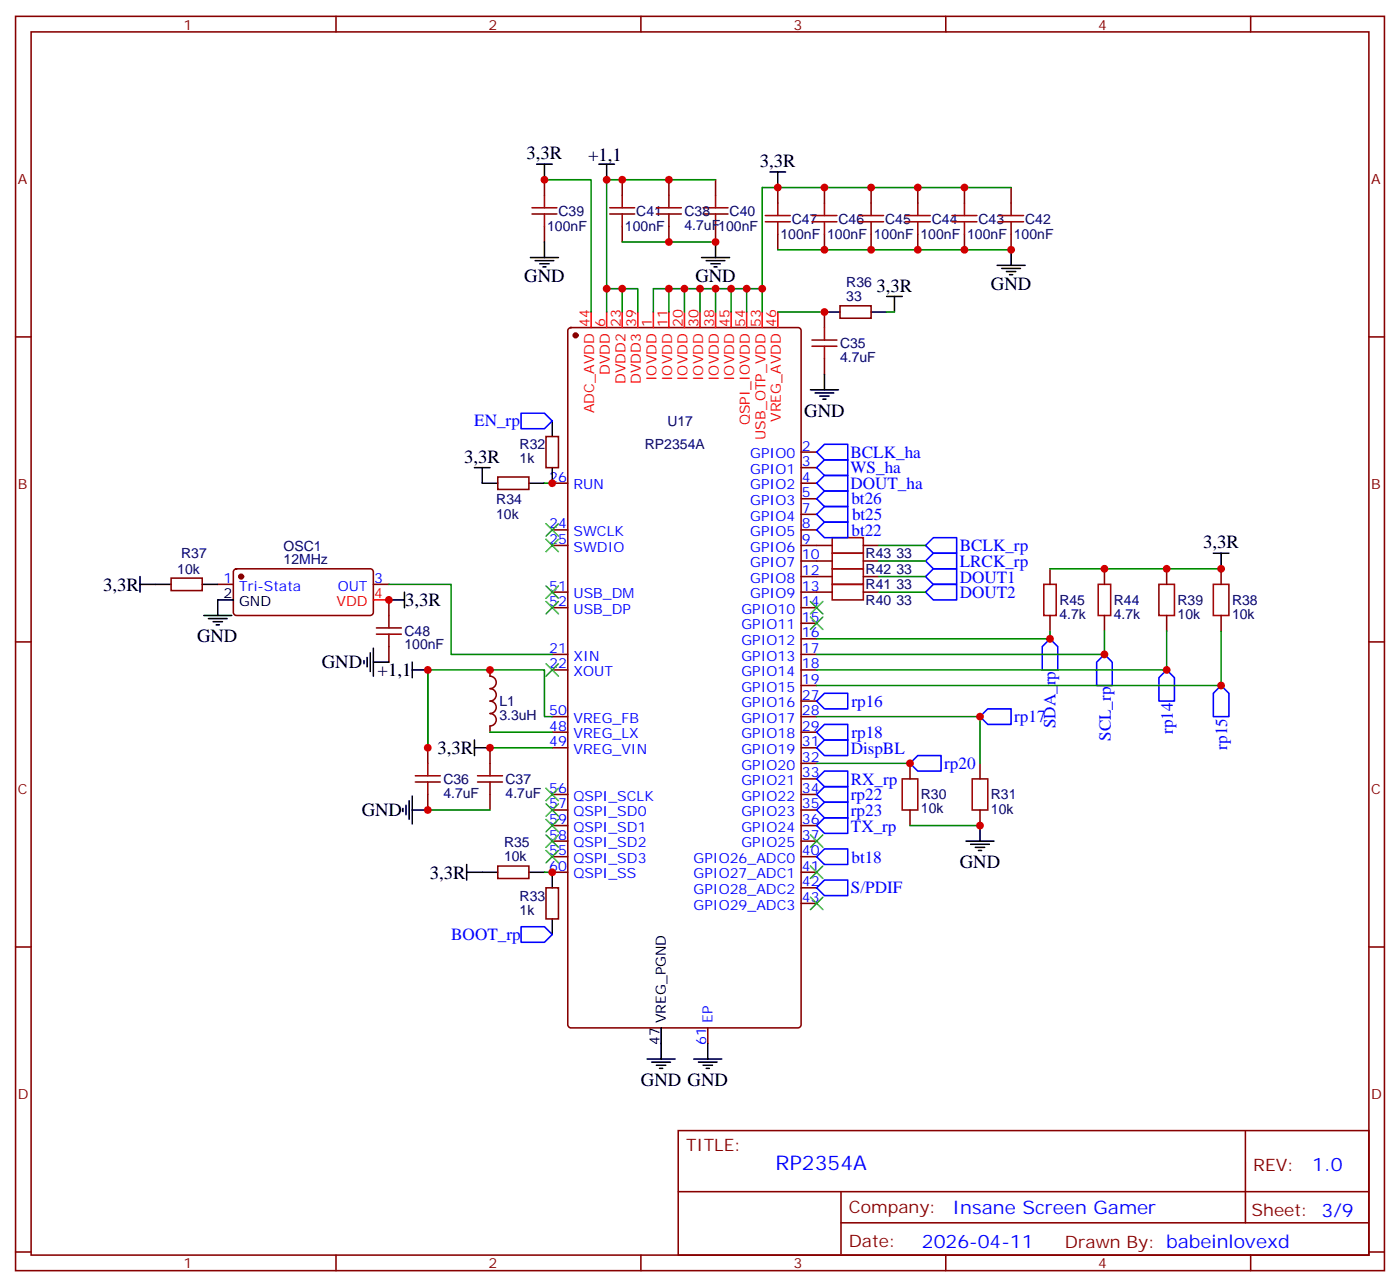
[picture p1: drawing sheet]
<svg xmlns="http://www.w3.org/2000/svg" width="317mm" height="292mm" viewBox="0 0 317 292" stroke-linecap="round" stroke-linejoin="round" font-family="sans-serif">
<g fill="none" stroke="#870000" stroke-width=".35">
<path d="M3.5 3.7h310.5v284.3h-310.5zM7.1 7.2h303.3v277.3h-303.3zM76.2 3.7v3.5M145.3 3.7v3.5M214.5 3.7v3.5M283.6 3.7v3.5M123.5 40.7v3.6M123.5 51.3v3.6M141.1 40.7v3.6M141.1 51.3v3.6M151.7 40.7v3.6M151.7 51.3v3.6"/>
<path d="M162.3 40.7v3.6M162.3 51.3v3.6M176.4 42.5v3.5M176.4 53.1v3.5M187 42.5v3.5M187 53.1v3.5M197.6 42.5v3.5M197.6 53.1v3.5M208.1 42.5v3.5M208.1 53.1v3.5M218.7 42.5v3.5M218.7 53.1v3.5"/>
<path d="M229.3 42.5v3.5M229.3 53.1v3.5M3.5 76.4h3.6M129 74.5l.5-.2h51.5a.71 .71 0 0 1 .7 .7v157.3a.76 .76 0 0 1-.7 .7h-51.5a.76 .76 0 0 1-.7-.7v-157.3zM187 70.7v3.6M190.5 69.3h7.1v2.8h-7.1zM310.4 76.4h3.6M123.8 99h2.8v7h-2.8zM187 81.3v3.5M112.9 108.1h7v2.8h-7zM125.2 109.5h3.6M181.7 109.5h3.5"/>
<path d="M181.7 116.6h3.5M181.7 113.1h3.5M181.7 106h3.5M181.7 102.5h3.5M38.8 131.1h7.1v2.8h-7.1zM49.4 132.5h3.5M53.2 129.1l.4-.2h30.4a.71 .71 0 0 1 .7 .7v9.2a.76 .76 0 0 1-.7 .7h-30.4a.76 .76 0 0 1-.7-.7v-9.2zM84.7 132.5h3.5M88.2 136v3.5M125.2 123.6h3.6M125.2 134.2h3.6M125.2 120.1h3.6"/>
<path d="M125.2 137.8h3.6M181.7 123.6h7M181.7 127.2h7M181.7 130.7h7M181.7 134.2h7M181.7 120.1h3.5M181.7 137.8h3.5M195.8 123.6h3.5M195.8 127.2h3.5M195.8 130.7h3.5M195.8 134.2h3.5M238.1 128.9v3.6"/>
<path d="M238.1 139.5v3.6M250.5 128.9v3.6M250.5 139.5v3.6M264.6 128.9v3.6M264.6 139.5v3.6M276.9 128.9v3.6M276.9 139.5v3.6M3.5 145.5h3.6M88.2 146.6v3.5M111.1 151.9v1.4a1.41 1.41 0 0 1 1.4 1.4 1.41 1.41 0 0 1-1.4 1.4 1.41 1.41 0 0 1 1.4 1.4 1.41 1.41 0 0 1-1.4 1.4 1.41 1.41 0 0 1 1.4 1.4 1.41 1.41 0 0 1-1.4 1.4 1.41 1.41 0 0 1 1.4 1.5 1.41 1.41 0 0 1-1.4 1.4v1.4M125.2 148.3h3.6M125.2 151.9h3.6"/>
<path d="M181.7 148.3h3.5M181.7 151.9h3.5M181.7 158.9h3.5M181.7 155.4h3.5M181.7 144.8h3.5M181.7 141.3h3.5M310.4 145.5h3.6M97 169.5v3.5M111.1 169.5v3.5M125.2 162.5h3.6M125.2 166h3.6M125.2 169.5h3.6"/>
<path d="M181.7 162.5h3.5M181.7 166h3.5M181.7 169.5h3.5M181.7 176.6h3.5M181.7 173h3.5M206.4 173v3.6M222.2 173v3.6M97 180.1v3.5M111.1 180.1v3.5M112.9 196.3h7v2.8h-7zM125.2 180.1h3.6M125.2 183.6h3.6"/>
<path d="M125.2 187.1h3.6M125.2 190.7h3.6M125.2 194.2h3.6M125.2 197.7h3.6M181.7 180.1h3.5M181.7 183.6h3.5M181.7 187.1h3.5M181.7 190.7h3.5M181.7 194.2h3.5M181.7 197.7h3.5M206.4 183.6v3.5M222.2 183.6v3.5"/>
<path d="M3.5 214.7h3.6M123.8 201.3h2.8v7h-2.8zM181.7 204.8h3.5M181.7 201.3h3.5M310.4 214.7h3.6M160.5 233v3.5M153.8 256.3h156.6v28.2h-156.6zM282.4 256.3v20.9M153.8 270.1h156.5M190.7 277.2h119.6M190.7 270.1v14.2M3.5 283.8h3.6"/>
<path d="M76.2 284.5v3.5M145.3 284.5v3.5M214.5 284.5v3.5M283.6 284.5v3.5M310.4 283.8h3.6"/>
</g>
<g fill="none" stroke="#a10000" stroke-width=".35">
<path d="M120.6 48.5h5.7M120.6 47.1h5.7M123.5 44.3v2.8M123.5 48.5v2.8M138.3 48.5h5.6M138.3 47.1h5.6M141.1 44.3v2.8M141.1 48.5v2.8M148.9 48.5h5.6M148.9 47.1h5.6M151.7 44.3v2.8M151.7 48.5v2.8"/>
<path d="M159.5 48.5h5.6M159.5 47.1h5.6M162.3 44.3v2.8M162.3 48.5v2.8M173.6 50.3h5.6M173.6 48.9h5.6M176.4 46v2.9M176.4 50.3v2.8M184.1 50.3h5.7M184.1 48.9h5.7M187 46v2.9M187 50.3v2.8"/>
<path d="M194.7 50.3h5.7M194.7 48.9h5.7M197.6 46v2.9M197.6 50.3v2.8M205.3 50.3h5.7M205.3 48.9h5.7M208.1 46v2.9M208.1 50.3v2.8M215.9 50.3h5.6M215.9 48.9h5.6M218.7 46v2.9M218.7 50.3v2.8"/>
<path d="M226.5 50.3h5.6M226.5 48.9h5.6M229.3 46v2.9M229.3 50.3v2.8M184.1 77.1h5.7M184.1 78.5h5.7M187 74.3v2.8M187 78.5v2.8M88.2 139.5v2.8M188.7 121.9h7.1v3.5h-7.1zM188.7 125.4h7.1v3.5h-7.1zM188.7 128.9h7.1v3.6h-7.1z"/>
<path d="M188.7 132.5h7.1v3.5h-7.1zM236.7 132.5h2.8v7h-2.8zM249.1 132.5h2.8v7h-2.8zM262.8 132.5h3.5v7h-3.5zM275.2 132.5h3.5v7h-3.5zM85.4 142.3h5.6M85.4 143.8h5.6M88.2 143.8v2.8M94.2 175.9h5.6M94.2 177.3h5.6M97 173v2.9M97 177.3v2.8"/>
<path d="M108.3 175.9h5.6M108.3 177.3h5.6M111.1 173v2.9M111.1 177.3v2.8M204.6 176.6h3.5v7h-3.5zM220.5 176.6h3.5v7h-3.5z"/>
</g>
<g fill="#870000" stroke="#870000" stroke-width=".35">
<circle cx="54.7" cy="130.7" r=".53"/>
<circle cx="130.5" cy="76" r=".53"/>
</g>
<g fill="none" stroke="#000" stroke-width=".35">
<path d="M121.7 37.2h3.5M123.5 37.2v3.5M135.8 37.2h3.5M137.6 37.2v3.5M174.6 39h3.6M176.4 39v3.5M120.3 58.4h6.3M121.4 59.1h4.2M122.4 59.8h2.1M123.5 54.9v3.5M159.1 58.4h6.4M160.2 59.1h4.2"/>
<path d="M161.2 59.8h2.1M162.3 54.9v3.5M229.3 56.6v3.5M123.1 60.5h.7M161.9 60.5h.7M187 70.7h3.5M197.6 70.7h3.5M201.1 67.2h3.5M202.8 67.2v3.5M226.1 60.1h6.4M227.2 60.9h4.2M228.2 61.6h2.2"/>
<path d="M229 62.3h.7M125.2 95.4v3.6M183.8 88.4h6.3M184.9 89.1h4.2M185.9 89.8h2.1M186.6 90.5h.7M187 84.8v3.6M107.6 106h3.5M109.4 106v3.5h3.5M119.9 109.5h3.6M125.2 106v3.5M31.7 132.5h7.1"/>
<path d="M31.7 130.7v3.5M45.9 132.5h3.5M46.2 139.5h6.4M52.9 136h-3.5v3.5M88.2 136h3.5M91.7 134.2v3.6M275.2 125.4h3.5M276.9 125.4v3.5M47.3 140.2h4.2M48.3 140.9h2.1M49 141.6h.7M82.5 149.8v.7"/>
<path d="M83.3 149v2.2M84 148v4.2M84.7 150.1h3.5M84.7 146.9v6.4M93.5 151.9h3.5M93.5 150.1v3.5M107.6 169.5h3.5M107.6 167.7v3.6M91.4 183.3v.7M92.1 182.6v2.1M92.8 181.5v4.2M93.5 180.4v6.4"/>
<path d="M93.5 183.6h3.5M105.8 197.7h7.1M105.8 196v3.5M119.9 197.7h3.6M125.2 197.7v3.6M219.1 190.7h6.3M220.1 191.4h4.3M221.2 192.1h2.1M221.9 192.8h.7M222.2 187.1v3.6M125.2 208.3v3.5M149.9 233v7.1"/>
<path d="M160.5 236.5v3.6M146.8 240.1h6.3M147.8 240.8h4.2M148.9 241.5h2.1M149.6 242.2h.7M157.3 240.1h6.4M158.4 240.8h4.2M159.5 241.5h2.1M160.2 242.2h.7"/>
</g>
<g fill="none" stroke="#f00" stroke-width=".35">
<path d="M134.1 70.7v3.6M137.6 70.7v3.6M141.1 70.7v3.6M144.6 70.7v3.6M148.2 70.7v3.6M151.7 70.7v3.6M155.2 70.7v3.6M158.7 70.7v3.6M162.3 70.7v3.6M165.8 70.7v3.6M169.3 70.7v3.6M172.9 70.7v3.6"/>
<path d="M176.4 70.7v3.6M84.7 136h3.5"/>
</g>
<g fill="none" stroke="#00f" stroke-width=".35">
<path d="M118.2 93.7h5.3l1.7 1.7-1.7 1.8h-5.3zM185.2 102.5l1.8-1.8h5.3v3.5h-5.3zM185.2 106l1.8-1.8h5.3v3.6h-5.3zM185.2 109.5l1.8-1.7h5.3v3.5h-5.3zM185.2 113.1l1.8-1.8h5.3v3.5h-5.3zM185.2 116.6l1.8-1.8h5.3v3.6h-5.3zM185.2 120.1l1.8-1.7h5.3v3.5h-5.3zM209.9 123.6l1.8-1.7h5.3v3.5h-5.3zM209.9 127.2l1.8-1.8h5.3v3.5h-5.3zM209.9 130.7l1.8-1.8h5.3v3.6h-5.3zM209.9 134.2l1.8-1.7h5.3v3.5h-5.3zM185.2 158.9l1.8-1.7h5.3v3.5h-5.3z"/>
<path d="M238.1 144.8l1.8 1.8v5.3h-3.5v-5.3zM250.5 148.3l1.7 1.8v5.3h-3.5v-5.3zM264.6 151.9l1.7 1.7v5.3h-3.5v-5.3zM276.9 155.4l1.8 1.8v5.3h-3.5v-5.3zM185.2 166l1.8-1.8h5.3v3.5h-5.3zM185.2 169.5l1.8-1.8h5.3v3.6h-5.3zM185.2 176.6l1.8-1.8h5.3v3.5h-5.3zM187 178.3h5.3v3.6h-5.3l-1.8-1.8zM206.4 173l1.7-1.7h5.3v3.5h-5.3zM222.2 162.5l1.8-1.8h5.3v3.5h-5.3zM185.2 183.6l1.8-1.7h5.3v3.5h-5.3zM185.2 194.2l1.8-1.8h5.3v3.6h-5.3z"/>
<path d="M187 185.4h5.3v3.5h-5.3l-1.8-1.8zM118.2 210.1h5.3l1.7 1.7-1.7 1.8h-5.3zM185.2 201.3l1.8-1.8h5.3v3.5h-5.3z"/>
</g>
<g fill="none" stroke="#008700" stroke-width=".35">
<path d="M123.5 40.7h10.6v30M141.1 54.9h21.2M162.3 40.7h-24.7v30M176.4 56.6h52.9M229.3 42.5h-56.4v28.2M137.6 65.4h3.5v5.3M141.1 65.4h3.5v5.3M151.7 65.4h-3.5v5.3M155.2 65.4h-3.5v5.3M158.7 65.4h-3.5v5.3M162.3 65.4h-3.6v5.3M165.8 65.4h-3.5v5.3"/>
<path d="M169.3 65.4h-3.5v5.3M172.9 65.4h-3.6v5.3M176.4 70.7h10.6M201.1 70.7h1.7M123.5 109.5h1.7M88.2 132.5h14.1v15.8h22.9M199.3 130.7h10.6M199.3 127.2h10.6M199.3 123.6h10.6M199.3 134.2h10.6M238.1 128.9h38.8M97 151.9v17.6v-17.6h26.5v10.6h1.7"/>
<path d="M238.1 143.1v1.7h-52.9M250.5 143.1v5.2h-65.3M264.6 143.1v8.8h-79.4M276.9 143.1v12.3h-91.7M111.1 169.5h14.1M111.1 166h14.1M185.2 162.5h37v10.5M185.2 173h21.2M97 183.6h14.1M123.5 197.7h1.7M206.4 187.1h15.8"/>
</g>
<g fill="#c00">
<circle cx="111.1" cy="169.5" r=".88"/>
<circle cx="88.2" cy="136" r=".88"/>
<circle cx="123.5" cy="40.7" r=".88"/>
<circle cx="97" cy="151.9" r=".88"/>
<circle cx="111.1" cy="151.9" r=".88"/>
<circle cx="97" cy="183.6" r=".88"/>
<circle cx="97" cy="169.5" r=".88"/>
<circle cx="250.5" cy="128.9" r=".88"/>
<circle cx="264.6" cy="128.9" r=".88"/>
<circle cx="276.9" cy="128.9" r=".88"/>
<circle cx="276.9" cy="155.4" r=".88"/>
<circle cx="264.6" cy="151.9" r=".88"/>
<circle cx="250.5" cy="148.3" r=".88"/>
<circle cx="238.1" cy="144.8" r=".88"/>
<circle cx="137.6" cy="40.7" r=".88"/>
<circle cx="137.6" cy="65.4" r=".88"/>
<circle cx="151.7" cy="65.4" r=".88"/>
<circle cx="155.2" cy="65.4" r=".88"/>
<circle cx="158.8" cy="65.4" r=".88"/>
<circle cx="162.3" cy="65.4" r=".88"/>
<circle cx="165.8" cy="65.4" r=".88"/>
<circle cx="169.3" cy="65.4" r=".88"/>
<circle cx="141.1" cy="65.4" r=".88"/>
<circle cx="172.9" cy="65.4" r=".88"/>
<circle cx="176.4" cy="42.5" r=".88"/>
<circle cx="187" cy="42.5" r=".88"/>
<circle cx="197.6" cy="42.5" r=".88"/>
<circle cx="208.1" cy="42.5" r=".88"/>
<circle cx="218.7" cy="42.5" r=".88"/>
<circle cx="187" cy="56.6" r=".88"/>
<circle cx="197.6" cy="56.6" r=".88"/>
<circle cx="208.1" cy="56.6" r=".88"/>
<circle cx="218.7" cy="56.6" r=".88"/>
<circle cx="229.3" cy="56.6" r=".88"/>
<circle cx="141.1" cy="40.7" r=".88"/>
<circle cx="162.3" cy="54.9" r=".88"/>
<circle cx="125.2" cy="109.5" r=".88"/>
<circle cx="125.2" cy="197.7" r=".88"/>
<circle cx="151.7" cy="40.7" r=".88"/>
<circle cx="151.7" cy="54.9" r=".88"/>
<circle cx="187" cy="70.7" r=".88"/>
<circle cx="222.3" cy="162.5" r=".88"/>
<circle cx="222.3" cy="187.1" r=".88"/>
<circle cx="206.4" cy="173" r=".88"/>
</g>
<g fill="none" stroke="#3c3" stroke-width=".35">
<path d="M123.8 118.7l2.8 2.8M126.6 118.7l-2.8 2.8M123.8 136.3l2.8 2.9M123.8 132.8l2.8 2.8M123.8 122.2l2.8 2.9M126.6 136.3l-2.8 2.9M126.6 132.8l-2.8 2.8M126.6 122.2l-2.8 2.9M183.8 139.9l2.8 2.8M183.8 136.3l2.8 2.9M186.6 139.9l-2.8 2.8M186.6 136.3l-2.8 2.9"/>
<path d="M123.8 150.5l2.8 2.8M126.6 150.5l-2.8 2.8M123.8 178.7l2.8 2.8M126.6 178.7l-2.8 2.8M123.8 182.2l2.8 2.8M123.8 185.7l2.8 2.9M123.8 189.3l2.8 2.8M123.8 192.8l2.8 2.8M126.6 182.2l-2.8 2.8M126.6 185.7l-2.8 2.9M126.6 189.3l-2.8 2.8M126.6 192.8l-2.8 2.8"/>
<path d="M183.8 196.3l2.8 2.8M183.8 189.3l2.8 2.8M186.6 196.3l-2.8 2.8M186.6 189.3l-2.8 2.8M183.8 203.4l2.8 2.8M186.6 203.4l-2.8 2.8"/>
</g>
<text font-size="4.6" fill="#00f" x="175.9" y="265.3">RP2354A</text>
<g font-size="4.2">
<text x="119.4" y="36.1">3,3R</text>
<text x="133.3" y="36.5">+1,1</text>
<text x="172.3" y="37.9">3,3R</text>
<text x="118.9" y="64">GND</text>
<text x="157.7" y="64">GND</text>
<text x="224.7" y="65.8">GND</text>
<text x="198.8" y="66.1">3,3R</text>
<text x="182.4" y="94.5">GND</text>
<text x="105.3" y="104.9">3,3R</text>
<text x="272.8" y="124.3">3,3R</text>
<text x="23.4" y="133.9">3,3R</text>
<text x="91.9" y="137.4">3,3R</text>
<text x="44.7" y="145.6">GND</text>
<text x="73" y="151.5">GND</text>
<text x="85.6" y="153.3">+1,1</text>
<text x="99.3" y="170.9">3,3R</text>
<text x="82" y="185.1">GND</text>
<text x="217.7" y="196.8">GND</text>
<text x="97.5" y="199.2">3,3R</text>
<text x="145.3" y="246.1">GND GND</text>
</g>
<g font-size="4.2" fill="#00f">
<text x="297.6" y="265.6">1.0</text>
<text x="216" y="275.1">Insane Screen Gamer</text>
<text x="209.1" y="282.9">2026-04-11</text>
</g>
<g font-size="3.9" fill="#00f">
<text x="107.6" y="96.6">EN_rp</text>
<text x="192.9" y="107.3">WS_ha</text>
<text x="192.9" y="103.7">BCLK_ha</text>
<text x="192.9" y="110.8">DOUT_ha</text>
<text x="193.1" y="114.3">bt26</text>
<text x="193.2" y="117.9">bt25</text>
<text x="193.1" y="121.5">bt22</text>
<text x="217.7" y="124.9">BCLK_rp</text>
<text x="217.7" y="128.5">LRCK_rp</text>
<text x="217.7" y="132.1">DOUT1</text>
<text x="217.7" y="135.5">DOUT2</text>
<text x="193.1" y="160.3">rp16</text>
<text x="193.1" y="167.3">rp18</text>
<text x="230" y="163.7">rp17</text>
<text x="239.4" y="165.1" transform="rotate(-90 239.4 165.1)">SDA_rp</text>
<text x="251.9" y="168" transform="rotate(-90 251.9 168)">SCL_rp</text>
<text x="265.9" y="166.4" transform="rotate(-90 265.9 166.4)">rp14</text>
<text x="192.9" y="170.9">DispBL</text>
<text x="278.3" y="169.9" transform="rotate(-90 278.3 169.9)">rp15</text>
<text x="193" y="177.9">RX_rp</text>
<text x="214.1" y="174.3">rp20</text>
<text x="193" y="184.9">rp23</text>
<text x="193" y="181.3">rp22</text>
<text x="193" y="188.5">TX_rp</text>
<text x="193.1" y="195.6">bt18</text>
<text x="193" y="202.5">S/PDIF</text>
<text x="102.3" y="213">BOOT_rp</text>
</g>
<g font-size="3.9" fill="#800">
<text x="155.6" y="260.9">TITLE:</text>
<text x="284.2" y="265.6">REV:</text>
<text x="192.5" y="275.1">Company:</text>
<text x="283.9" y="275.7">Sheet: 3/9</text>
<text x="192.5" y="282.8">Date:</text>
<text x="241.5" y="282.8">Drawn By: babeinlovexd</text>
</g>
<g font-size="3.2" fill="#800">
<text x="41.6" y="6.7">1</text>
<text x="110.8" y="6.7">2</text>
<text x="179.9" y="6.7">3</text>
<text x="249.1" y="6.7">4</text>
<text x="4.1" y="41.8">A</text>
<text x="311" y="41.8">A</text>
<text x="4.1" y="110.9">B</text>
<text x="311" y="110.9">B</text>
<text x="4.1" y="180.1">C</text>
<text x="311" y="180.1">C</text>
<text x="4.1" y="249.2">D</text>
<text x="311" y="249.2">D</text>
<text x="41.6" y="287.5">1</text>
<text x="110.8" y="287.5">2</text>
<text x="179.9" y="287.5">3</text>
<text x="249.1" y="287.5">4</text>
</g>
<g font-size="3.2" fill="#000080">
<text x="124.1" y="52.4">100nF</text>
<text x="126.7" y="48.9">C39</text>
<text x="141.7" y="52.4">100nF</text>
<text x="144.3" y="48.9">C41</text>
<text x="155.2" y="52.1">4.7uF100nF</text>
<text x="155.2" y="48.9">C38</text>
<text x="165.5" y="48.9">C40</text>
<text x="179.6" y="50.7">C47</text>
<text x="190.2" y="50.7">C46</text>
<text x="200.7" y="50.7">C45</text>
<text x="211.3" y="50.7">C44</text>
<text x="221.9" y="50.7">C43</text>
<text x="232.5" y="50.7">C42</text>
<text x="177" y="54.2">100nF</text>
<text x="187.6" y="54.2">100nF</text>
<text x="198.2" y="54.2">100nF</text>
<text x="208.8" y="54.2">100nF</text>
<text x="219.4" y="54.2">100nF</text>
<text x="229.9" y="54.2">100nF</text>
<text x="191.9" y="65.1">R36</text>
<text x="191.9" y="68.3">33</text>
<text x="190.5" y="82.1">4.7uF</text>
<text x="190.5" y="79">C35</text>
<text x="117.8" y="101.8">R32</text>
<text x="146.3" y="101.9">RP2354A</text>
<text x="151.4" y="96.6">U17</text>
<text x="117.8" y="105">1k</text>
<text x="112.5" y="117.7">10k</text>
<text x="112.5" y="114.2">R34</text>
<text x="64.3" y="124.9">OSC1</text>
<text x="40.2" y="130.1">10k</text>
<text x="41.1" y="126.5">R37</text>
<text x="64.3" y="127.9">12MHz</text>
<text x="196.3" y="126.5">R43</text>
<text x="196.3" y="130.1">R42</text>
<text x="203.3" y="126.5">33</text>
<text x="203.3" y="130.1">33</text>
<text x="196.3" y="133.6">R41</text>
<text x="196.3" y="137.1">R40</text>
<text x="203.3" y="133.6">33</text>
<text x="203.3" y="137.1">33</text>
<text x="240.2" y="137.2">R45</text>
<text x="252.6" y="137.2">R44</text>
<text x="267.1" y="137.2">R39</text>
<text x="279.4" y="137.2">R38</text>
<text x="240.2" y="140.3">4.7k</text>
<text x="252.6" y="140.3">4.7k</text>
<text x="267.1" y="140.3">10k</text>
<text x="279.4" y="140.3">10k</text>
<text x="91.7" y="147.2">100nF</text>
<text x="91.7" y="144.2">C48</text>
<text x="113.2" y="160">L1</text>
<text x="113.2" y="163.3">3.3uH</text>
<text x="100.5" y="177.7">C36</text>
<text x="114.7" y="177.7">C37</text>
<text x="100.5" y="180.9">4.7uF</text>
<text x="114.7" y="180.9">4.7uF</text>
<text x="208.8" y="184.4">10k</text>
<text x="208.8" y="181.2">R30</text>
<text x="224.7" y="184.4">10k</text>
<text x="224.7" y="181.2">R31</text>
<text x="114.3" y="195.3">10k</text>
<text x="114.3" y="192.1">R35</text>
<text x="117.8" y="207.3">1k</text>
<text x="117.8" y="204.1">R33</text>
</g>
<g font-size="3.2" fill="#f00">
<text x="133.7" y="74.1" transform="rotate(-90 133.7 74.1)">44</text>
<text x="137.2" y="74.1" transform="rotate(-90 137.2 74.1)">6</text>
<text x="140.8" y="74.1" transform="rotate(-90 140.8 74.1)">23</text>
<text x="144.3" y="74.1" transform="rotate(-90 144.3 74.1)">39</text>
<text x="147.8" y="74.1" transform="rotate(-90 147.8 74.1)">1</text>
<text x="151.3" y="74.1" transform="rotate(-90 151.3 74.1)">11</text>
<text x="154.9" y="74.1" transform="rotate(-90 154.9 74.1)">20</text>
<text x="158.4" y="74.1" transform="rotate(-90 158.4 74.1)">30</text>
<text x="161.9" y="74.1" transform="rotate(-90 161.9 74.1)">38</text>
<text x="165.5" y="74.1" transform="rotate(-90 165.5 74.1)">45</text>
<text x="169" y="74.1" transform="rotate(-90 169 74.1)">54</text>
<text x="172.5" y="74.1" transform="rotate(-90 172.5 74.1)">53</text>
<text x="176" y="74.1" transform="rotate(-90 176 74.1)">46</text>
<text x="138.3" y="85.1" transform="rotate(-90 138.3 85.1)">DVDD</text>
<text x="141.8" y="87.1" transform="rotate(-90 141.8 87.1)">DVDD2</text>
<text x="145.3" y="87.1" transform="rotate(-90 145.3 87.1)">DVDD3</text>
<text x="148.9" y="86.5" transform="rotate(-90 148.9 86.5)">IOVDD</text>
<text x="152.4" y="86.5" transform="rotate(-90 152.4 86.5)">IOVDD</text>
<text x="155.9" y="86.5" transform="rotate(-90 155.9 86.5)">IOVDD</text>
<text x="159.5" y="86.5" transform="rotate(-90 159.5 86.5)">IOVDD</text>
<text x="163" y="86.5" transform="rotate(-90 163 86.5)">IOVDD</text>
<text x="166.5" y="86.5" transform="rotate(-90 166.5 86.5)">IOVDD</text>
<text x="134.8" y="93.6" transform="rotate(-90 134.8 93.6)">ADC_AVDD</text>
<text x="177.1" y="95.6" transform="rotate(-90 177.1 95.6)">VREG_AVDD</text>
<text x="170" y="96.4" transform="rotate(-90 170 96.4)">QSPI_IOVDD</text>
<text x="173.6" y="99.7" transform="rotate(-90 173.6 99.7)">USB_OTP_VDD</text>
<text x="76.3" y="137.4">VDD</text>
<text x="84.8" y="135.6">4</text>
</g>
<g font-size="3.2" fill="#00f">
<text x="170.2" y="107.4">GPIO1</text>
<text x="170.2" y="103.9">GPIO0</text>
<text x="181.9" y="105.7">3</text>
<text x="181.9" y="102.1">2</text>
<text x="124.6" y="109.2">26</text>
<text x="130.1" y="110.9">RUN</text>
<text x="170.2" y="110.9">GPIO2</text>
<text x="181.9" y="112.7">5</text>
<text x="181.9" y="109.2">4</text>
<text x="124.6" y="119.8">24</text>
<text x="170.2" y="118">GPIO4</text>
<text x="170.2" y="114.5">GPIO3</text>
<text x="181.9" y="119.8">8</text>
<text x="181.9" y="116.2">7</text>
<text x="124.6" y="123.3">25</text>
<text x="130.1" y="121.5">SWCLK</text>
<text x="130.1" y="125.1">SWDIO</text>
<text x="170.2" y="125.1">GPIO6</text>
<text x="170.2" y="121.5">GPIO5</text>
<text x="181.9" y="123.3">9</text>
<text x="170.2" y="128.6">GPIO7</text>
<text x="181.9" y="130.4">12</text>
<text x="181.9" y="126.8">10</text>
<text x="50.7" y="132.1">1</text>
<text x="54.2" y="133.9">Tri-Stata</text>
<text x="76.6" y="133.9">OUT</text>
<text x="84.8" y="132.1">3</text>
<text x="124.6" y="133.9">51</text>
<text x="124.6" y="137.4">52</text>
<text x="130.1" y="135.6">USB_DM</text>
<text x="170.2" y="135.6">GPIO9</text>
<text x="170.2" y="132.1">GPIO8</text>
<text x="181.9" y="137.4">14</text>
<text x="181.9" y="133.9">13</text>
<text x="130.1" y="139.2">USB_DP</text>
<text x="168.1" y="142.7">GPIO11</text>
<text x="168.1" y="139.2">GPIO10</text>
<text x="181.9" y="140.9">15</text>
<text x="124.6" y="148">21</text>
<text x="130.1" y="149.8">XIN</text>
<text x="168.1" y="149.8">GPIO13</text>
<text x="168.1" y="146.2">GPIO12</text>
<text x="181.9" y="148">17</text>
<text x="181.9" y="144.5">16</text>
<text x="124.6" y="151.5">22</text>
<text x="130.1" y="153.3">XOUT</text>
<text x="168.1" y="153.3">GPIO14</text>
<text x="181.9" y="155">19</text>
<text x="181.9" y="151.5">18</text>
<text x="168.1" y="160.3">GPIO16</text>
<text x="168.1" y="156.8">GPIO15</text>
<text x="181.9" y="158.6">27</text>
<text x="124.6" y="162.1">50</text>
<text x="124.6" y="165.6">48</text>
<text x="130.1" y="163.9">VREG_FB</text>
<text x="130.1" y="167.4">VREG_LX</text>
<text x="168.1" y="167.4">GPIO18</text>
<text x="168.1" y="163.9">GPIO17</text>
<text x="181.9" y="165.6">29</text>
<text x="181.9" y="162.1">28</text>
<text x="124.6" y="169.2">49</text>
<text x="130.1" y="170.9">VREG_VIN</text>
<text x="168.1" y="170.9">GPIO19</text>
<text x="181.9" y="172.7">32</text>
<text x="181.9" y="169.2">31</text>
<text x="124.6" y="179.7">56</text>
<text x="168.1" y="178">GPIO21</text>
<text x="168.1" y="174.4">GPIO20</text>
<text x="181.9" y="179.7">34</text>
<text x="181.9" y="176.2">33</text>
<text x="124.6" y="183.3">57</text>
<text x="130.1" y="181.5">QSPI_SCLK</text>
<text x="130.1" y="185">QSPI_SD0</text>
<text x="168.1" y="185">GPIO23</text>
<text x="168.1" y="181.5">GPIO22</text>
<text x="181.9" y="183.3">35</text>
<text x="124.6" y="186.8">59</text>
<text x="124.6" y="190.3">58</text>
<text x="130.1" y="188.6">QSPI_SD1</text>
<text x="168.1" y="188.6">GPIO24</text>
<text x="181.9" y="190.3">37</text>
<text x="181.9" y="186.8">36</text>
<text x="124.6" y="193.9">55</text>
<text x="124.6" y="197.4">60</text>
<text x="130.1" y="192.1">QSPI_SD2</text>
<text x="130.1" y="195.6">QSPI_SD3</text>
<text x="157.3" y="195.6">GPIO26_ADC0</text>
<text x="168.1" y="192.1">GPIO25</text>
<text x="181.9" y="197.4">41</text>
<text x="181.9" y="193.9">40</text>
<text x="130.1" y="199.1">QSPI_SS</text>
<text x="157.3" y="202.7">GPIO28_ADC2</text>
<text x="157.3" y="199.1">GPIO27_ADC1</text>
<text x="181.9" y="200.9">42</text>
<text x="157.3" y="206.2">GPIO29_ADC3</text>
<text x="181.9" y="204.4">43</text>
<text x="161.6" y="232" transform="rotate(-90 161.6 232)">EP</text>
<text x="160.2" y="236.9" transform="rotate(-90 160.2 236.9)">61</text>
</g>
<g font-size="3.2">
<text x="50.7" y="135.6">2</text>
<text x="54.2" y="137.4">GND</text>
<text x="151" y="232" transform="rotate(-90 151 232)">VREG_PGND</text>
<text x="149.6" y="236.9" transform="rotate(-90 149.6 236.9)">47</text>
</g>
</svg>
